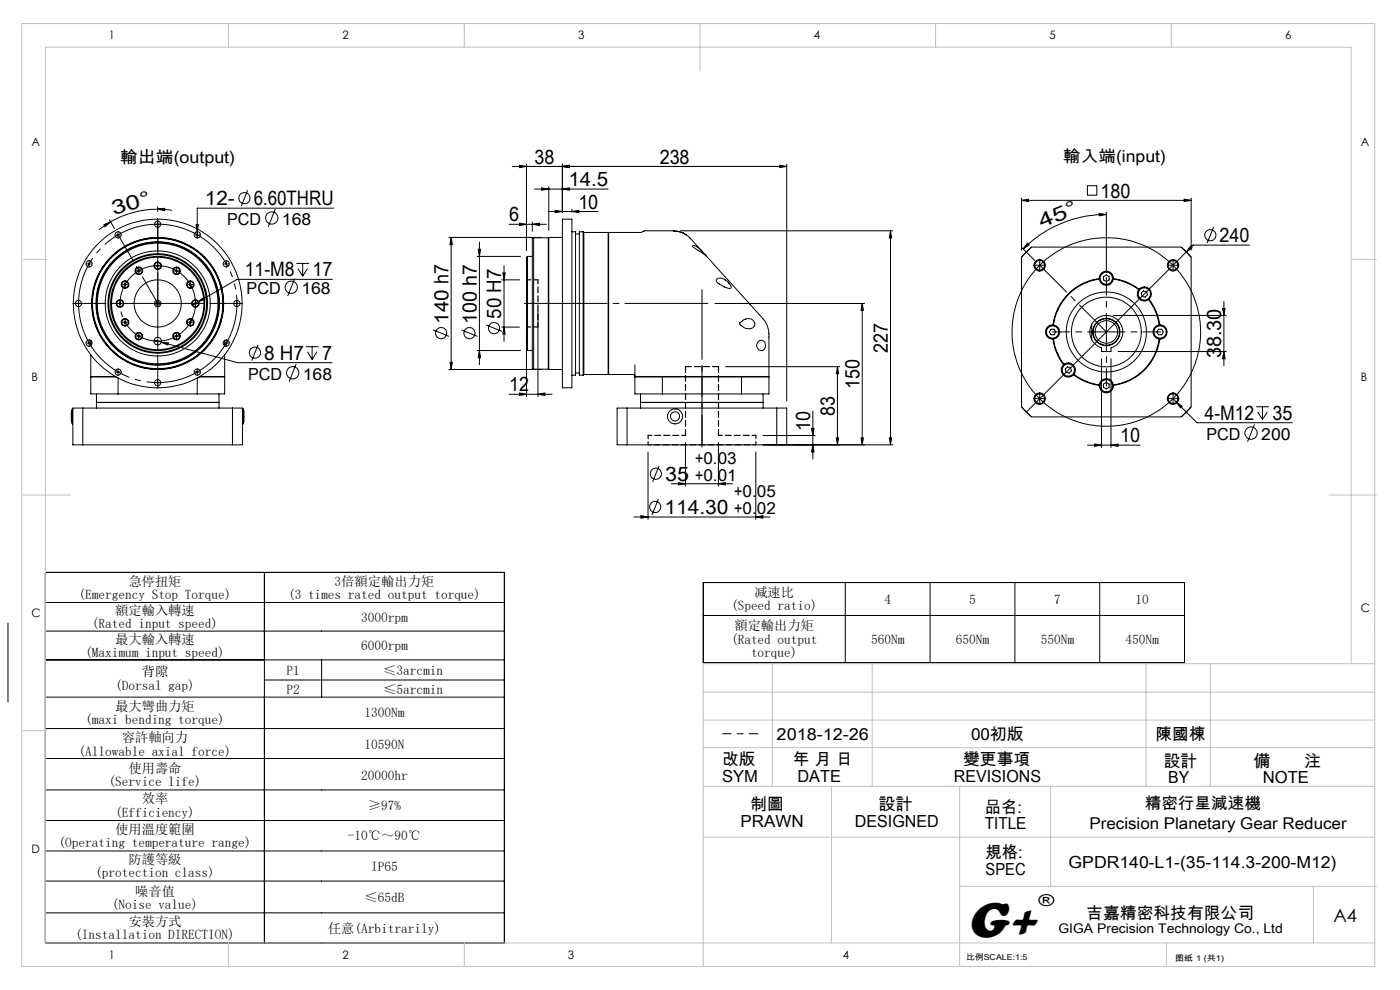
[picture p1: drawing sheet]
<svg xmlns="http://www.w3.org/2000/svg" width="297mm" height="210mm" viewBox="0 0 297 210" stroke-linecap="round" stroke-linejoin="round" font-family="sans-serif">
<g fill="none" stroke="#000" stroke-width=".21">
<path d="M108.7 35.3h58.2M110.2 35.1l1.5 .2-1.5 .3zM111.7 34.8v18.3M114.9 39.9l1.5 .2-1.5 .2zM116.4 39.6v9.3M119.3 35.3l1.5-.2v.5zM119.3 34.8v10.2M165.4 35.1l1.5 .2-1.5 .3zM166.9 34.8v50.3M230.7 39.4h2v2h-2zM18.4 56h1M18.9 55.5v1"/>
<path d="M22 47.7l1.5-.6-1.2 1zM23.2 46.6l1.1 1.9M23.5 47.1l-2.5 1.6M24.6 49.8h.9M25 49.3v1M26.5 59.9v1M29 57.5h1M29.5 56.9v1.1M32.9 47.6h1M32.9 56.4h1M33.4 44.4l1.6-.2-.1 .5zM33.4 44.4a20.7 20.7 0 0 0-9.9 2.7"/>
<path d="M33.4 44.4l3 .2M33.4 43.9v1M33.4 47.1v1M33.4 55.9v1M36.9 57.5h1.1M37.5 56.9v1.1M40.4 59.9v1M41.3 49.8h1.1M41.6 47.7h.5l-.3 1.5zM41.8 49.2a.65 .65 0 0 1 .7 .6 .65 .65 0 0 1-.7 .7M41.8 49.2a.65 .65 0 0 0-.6 .6 .65 .65 0 0 0 .6 .7M47.5 56h1"/>
<path d="M48 55.5v1M52.5 40.3l-1.3 3.4M58.4 44.4l-1.5 3.7M62.5 59.1l-1.5 3.7M62.9 55.9h2.7M63.2 57l1 1.6M64.2 55.9v2.7M65.2 57l-1 1.6M70.5 59.3h-20.2l-8.2 4.7M70.7 44.2h-28.9v6.3M95.2 50.4h19.7M95.7 50.4l.3 1.5h-.5z"/>
<path d="M95.7 50.4v28M101.2 54.4h9.2M101.5 52.9h.5l-.3 1.5zM101.7 51.4v26M106.4 59.4h3.8M106.7 57.9h.5l-.3 1.5zM106.9 56.4v16M108 47.6h7.9M110.2 47.3l1.5 .3-1.5 .2zM111.9 54.4v20M111.9 54.4l-.2 .2v19.6l.2 .2M111.9 54.4h1"/>
<path d="M112.9 47.6l1.5-.3v.5zM112.9 47.1v2M113.2 50.4v27.9M113.2 50.4l-.3 .1v27.7l.3 .1M113.2 50.4h3.1M113.4 40.1h15.6M116.3 50.4v27.9M116.3 44.9h10.6M116.4 50.4v28M116.4 50.4h2.9M116.4 50.4h-.1M117.8 44.6l1.5 .3-1.5 .2z"/>
<path d="M119.3 46.5h2v35.8h-2zM119.3 40.1l1.5-.2v.4zM121.3 49.2h.8v30.4h-.8M121.3 44.9l1.5-.3v.5zM121.3 44.4v.6M122.1 49.6h.8M123.7 49.2v30.4M123.7 49.2h-.8v30.4h.8M123.7 49.2l.2 .1M123.9 49.3v30.1M123.9 49.3h5.1v30.1h-5.1M129.1 49.3h7l.6-.3h6.2l1.3 .1 1.4 .7"/>
<path d="M129.1 49.3v30.1M129.1 49.3l-.1 .1M142.9 49l1.5 .3 1.1 .5M144.4 49h45M145.5 49.8l.9 .7 2.5 2.7M148.9 53.2h-.1a1.88 1.88 0 0 0-1.9-1.1l.3 .4 2.6 1.7M148.9 53.2l.9 1M149.8 54.2l11 12.2a6.1 6.1 0 0 1 2.3 5.1v8.4M152.1 59.2a2.37 2.37 0 0 1 3 1.7l-.1 .2a3.8 3.8 0 0 1-2.4-.9 .68 .68 0 0 1-.5-1zM188.9 49l.3 1.5h-.5zM188.9 49v45.4M216.7 52.4l2.8 2.8"/>
<path d="M216.7 42.5l1.5-.2v.4zM216.7 42v11M216.7 42.5h36M218 51.6l.3 .4-1.2 .8zM218.2 53l.6-.6h31.8l1.4 1.4 .7 .7v31.8l-1.3 1.4-.8 .7h-31.8l-1.6-1.6-.5-.5v-31.8zM218.8 52.4l-2.1 2.1M220.5 56.3h.2M220.6 56.2v.2M233.2 45.3l1.5 .2-1.5 .3zM233.2 59.1a1.5 1.5 0 0 1 1.5-1.6 1.5 1.5 0 0 1 1.5 1.6M233.2 59.1a11.4 11.4 0 0 0-9.8 9.8M233.2 59.1v.1"/>
<path d="M233.2 59.2a11.3 11.3 0 0 0-9.7 9.7M233.2 59.2a1.49 1.49 0 0 0 1.5 1.3 1.49 1.49 0 0 0 1.5-1.3M234.1 58.7l.6-.4 .6 .4v.7l-.6 .3-.6-.3zM234.7 45.5a25 25 0 0 0-17.6 7.3M234.7 45v12.4M236.2 59.1a11.5 11.5 0 0 1 5.5 2.2M236.2 59.2a12.1 12.1 0 0 1 5.4 2.2M236.2 59.1v.1M248.7 56.3h.3M248.8 56.2v.2M250.6 52.4l1.1 1M251.2 42.3l1.5 .2-1.5 .2z"/>
<path d="M251.7 53.4l-34 34M251.7 53.4l1 1.1M252.6 52.2l.3 .4-1.2 .8zM252.7 42v11M257.5 48.2l-1.4 3.4M265.1 52h-12l-1.4 1.4M16.2 64.4h.9M16.7 63.9v1M18.4 72.8h1M18.9 72.3v1M19.3 79.9h5.2M19.3 72.2v1.1"/>
<path d="M19.3 75.3v4.6M19.3 79.9l.1 .1M24.6 78.9h.9M24.7 80h-5.4v3.6h5.7M24.9 64.4h1.1M25 78.4v1M25.4 63.9v1M26 68.4h1M26 60.4h1M26.5 67.9v1M29 71.3h1M29.5 70.8v1"/>
<path d="M32.7 72.2l1.5 .4M32.9 64.4h1M32.9 72.4h1M33.4 63.9v1M33.4 71.9v1M34.2 72.6l1.5 .1-.1 .5zM34.2 72.6l16.2 4.3h20M36.9 71.3h1.1M37.5 70.8v1M39.9 68.4h1M39.9 60.4h1M40.4 67.9v1"/>
<path d="M41 64.4h.9M41.3 78.9h1.1M41.5 63.9v1M41.8 78.4v1M42.1 64l1.1-.9 .3 .4zM42.1 64l-1.2 .7M42.2 80h5.5v3.6h-5.9M42.4 79.9h5.3M47.5 72.8h1M47.7 72.2v1.1M47.7 75.3v4.6M47.7 79.9l-.1 .1"/>
<path d="M48 72.3v1M49.7 64.4h1.1M50.2 63.9v1M54.8 73.1l-1.4 3.4M62.8 77.2l-1.5 3.8M64.9 73.5h2.7M65.2 74.6l1 1.7M66.2 73.5v2.8M67.2 74.6l-1 1.7M91.9 70l3.4 1.4M95.2 78.4h19.7M95.5 76.9h.5l-.3 1.5z"/>
<path d="M97.9 70l3.4 1.4M101.2 74.4h9.2M101.7 74.4l.3 1.5h-.5zM103.1 68.9l3.4 1.4M106.4 69.4h3.8M106.9 69.4l.3 1.5h-.5zM111.7 70.9v13.2M111.9 74.4h1M113.2 78.3h3.1M114.1 65.9v18.2M116.3 78.3l.1 .1M116.4 78.4h2.9"/>
<path d="M122.1 79.1h.8M123.9 79.4l-.2 .2M129 79.3l.1 .1M129.1 79.4h5.3l.3 .4M134.7 79.9h28.4M134.7 77.4v2.5M134.7 79.9l.1 .1M140.5 80h-5.8v3.6h5.8M140.5 80v3.6M140.5 80h16.8M151.7 64.4h31.7M153.9 77.8h24.3"/>
<path d="M157 68.5a2.04 2.04 0 0 1 2.8-.5 1.11 1.11 0 0 1 0 1.4 1.11 1.11 0 0 1-1.4 .3l-.5-.2-.9-.6zM157.3 80h5.8v3.6h-5.8M157.3 80v3.6M160.9 72.5a.97 .97 0 0 1 1.3 0 .97 .97 0 0 1 .1 1.3 .96 .96 0 0 1-1.2 .4 .96 .96 0 0 1-.6-1.2zM163.1 79.9l-.1 .1M177.7 77.8v16.6M177.7 77.8l.2 1.5h-.5zM182.9 64.4l.3 1.5h-.5zM182.9 64.4v30M223 69.8h.6l.4 .6-.4 .6h-.6l-.4-.6zM223.4 68.9a1.5 1.5 0 0 0-1.6 1.5 1.5 1.5 0 0 0 1.6 1.5M223.4 71.9a11.9 11.9 0 0 0 2.2 5.5"/>
<path d="M223.4 71.9h.1M223.4 68.9h.1M223.5 71.9a11.3 11.3 0 0 0 2.2 5.4M223.5 68.9a1.51 1.51 0 0 1 1.3 1.5 1.51 1.51 0 0 1-1.3 1.5M225.6 77.4a1.5 1.5 0 0 0 0 2.2 1.5 1.5 0 0 0 2.2-.1M225.7 77.3l-.1 .1M225.7 77.3a1.5 1.5 0 0 1 2 .1 1.5 1.5 0 0 1 .1 2M226.4 77.8l.7 .2 .2 .7-.5 .5-.6-.2-.2-.7zM227.8 79.5a11.6 11.6 0 0 0 5.4 2.3M227.8 79.4a11.7 11.7 0 0 0 5.4 2.2M227.8 79.4v.1M231.6 68.8v3.3"/>
<path d="M232.4 67.8a3.5 3.5 0 0 1 5.4 1 3.5 3.5 0 0 1-2.1 5v.8h-2v-.8a3.5 3.5 0 0 1-1.3-6zM233.7 76.1v18.8M234.6 70.4h.2M234.7 70.3v.2M235.7 76.1v18.8M236.2 66.9h23.9M237.2 74.6h22.9M241.6 61.4a1.5 1.5 0 0 0 .1 2 1.5 1.5 0 0 0 2 .2M241.7 61.3a1.5 1.5 0 0 1 2.1 0 1.5 1.5 0 0 1 0 2.2M241.7 61.3l-.1 .1M242.6 61.7l.6 .2 .2 .6-.5 .5-.6-.1-.2-.7zM243.7 63.6a10.8 10.8 0 0 1 2.2 5.3"/>
<path d="M243.8 63.5a11.5 11.5 0 0 1 2.2 5.4M243.8 63.5l-.1 .1M245.7 69.8h.8l.3 .6-.3 .6h-.8l-.3-.6zM245.9 71.9a11.3 11.3 0 0 1-9.7 9.7M245.9 71.9h.1M245.9 68.9h.1M245.9 68.9a1.52 1.52 0 0 0-1.3 1.5 1.52 1.52 0 0 0 1.3 1.5M246 71.9a11.4 11.4 0 0 1-9.8 9.9M246 68.9a1.5 1.5 0 0 1 1.6 1.5 1.5 1.5 0 0 1-1.6 1.5M259.4 65.4h.5l-.3 1.5zM259.6 74.6l.3 1.5h-.5zM259.6 63.9v13.7"/>
<path d="M15.3 86.7v.1a4.2 4.2 0 0 0-.1 2.7l.1 .4M15.3 86.7v3.2M15.3 86.7h.2M15.3 89.9h.2M17.6 86.6h-2.1v7.8h2.1M17.6 94.4h31.7M17.6 86.6h31.7M17.6 86.6v7.8M20.5 85.4h26zM20.5 83.6v3M25 80.2v3.4M25 83.6h16.8"/>
<path d="M32.9 81.2h1M33.4 80.7v1M41.8 80.2v3.4M46.5 83.6v3M49.3 86.6h2.1v7.8h-2.1M49.3 86.6v7.8M51.4 86.7h.2M51.4 89.9h.2M51.6 86.7v.1a4.3 4.3 0 0 1 .1 2.6l-.1 .5M51.6 86.7v3.2M108 83.6h9.1M110.2 83.4l1.5 .2-1.5 .3z"/>
<path d="M114.1 83.6l1.5-.2v.5zM133 86.6h-2.1v7.8h2.1M133 94.4h56.4M133 86.6v7.8M133 86.6h31.8M135.9 85.4h26zM135.9 83.6v3M137.5 95.9v14.3M139.8 98.8l-1.3 3.4M140.5 83.6h16.8M145.4 93.9v9.2M152.4 93.9v9.2"/>
<path d="M160.3 95.9v14.3M161.9 92.4h11M161.9 83.6v3M164.8 86.6h2.1v7.8h-2.1zM172.2 90.9h.5l-.3 1.5zM172.4 94.4l.3 1.5h-.5zM172.4 87.2v10.2M177.4 92.9h.5l-.2 1.5zM182.7 92.9h.5l-.3 1.5zM188.7 92.9h.5l-.3 1.5zM216.7 86.3l1 1.1M217.7 87.4l1.1 1"/>
<path d="M220.5 84.6h.2M220.6 84.5v.2M230.7 94.4h11.2M232.2 94.2l1.5 .2-1.5 .3zM233.2 81.8a1.5 1.5 0 0 0 1.5 1.5 1.5 1.5 0 0 0 1.5-1.5M233.2 81.6v.2M233.2 81.6a1.49 1.49 0 0 1 1.5-1.3 1.49 1.49 0 0 1 1.5 1.3M234.1 81.5l.6-.4 .6 .4v.7l-.6 .3-.6-.3zM235.7 94.4l1.5-.2v.5zM236.2 81.6v.2M248.7 84.6h.3M248.8 84.5v.2"/>
<path d="M248.8 84.6l.8 .7M249.6 85.3l1.2 .9-.4 .3zM249.6 85.3l4.3 4.4h20.2M252.7 86.3l-2.1 2.1M266.1 90l-1.4 3.7M266.5 86.3h2.7M266.8 87.4l1 1.6M267.8 86.3v2.7M268.9 87.4l-1.1 1.6M134.5 109.7h28.8M136 109.4l1.5 .3-1.5 .2zM139.7 105.9l-1.4 3.3"/>
<path d="M142.4 102.6h13M143.9 102.4l1.5 .2-1.5 .3zM152.4 102.6l1.5-.2v.5zM160.3 109.7l1.6-.3v.5zM1.7 132.1v16.8M9.6 121.4h97.4v78.6h-97.4zM9.6 127.8h97.4M9.6 133.9h97.4M9.6 140h97.4M56.1 121.4v78.6M68.2 140v7.9M149.2 123.6h102.1v17h-102.1z"/>
<path d="M149.2 130.6h102.1M179.3 123.6v17M197.3 123.6v17M215.3 123.6v17M233.3 123.6v17M9.6 147.9h97.4M9.6 154.5h97.4M56.1 144.2h50.9M9.6 160.9h97.4M9.6 167.6h97.4M9.6 174.1h97.4M9.6 180.5h97.4"/>
<path d="M9.6 186.9h97.4M9.6 193.6h97.4"/>
<circle cx="18.9" cy="56" r=".66"/>
<circle cx="25" cy="49.8" r=".66"/>
<circle cx="29.4" cy="57.4" r=".18"/>
<circle cx="29.5" cy="57.4" r=".81"/>
<circle cx="29.5" cy="57.4" r=".69"/>
<circle cx="33.4" cy="47.6" r=".66"/>
<circle cx="33.4" cy="56.4" r=".19"/>
<circle cx="33.5" cy="56.4" r=".8"/>
<circle cx="33.5" cy="56.4" r=".68"/>
<circle cx="37.4" cy="57.4" r=".8"/>
<circle cx="37.4" cy="57.4" r=".18"/>
<circle cx="37.4" cy="57.4" r=".68"/>
<circle cx="48" cy="56" r=".67"/>
<circle cx="51.9" cy="42" r="1.19"/>
<circle cx="57.6" cy="46.2" r="1.31"/>
<circle cx="220.5" cy="56.3" r="1.02"/>
<circle cx="220.6" cy="56.3" r="1.21"/>
<circle cx="234.7" cy="59" r="1.3"/>
<circle cx="248.8" cy="56.3" r="1.02"/>
<circle cx="248.8" cy="56.3" r="1.21"/>
<circle cx="256.8" cy="49.9" r="1.19"/>
<circle cx="16.7" cy="64.4" r=".66"/>
<circle cx="18.9" cy="72.8" r=".66"/>
<circle cx="25" cy="78.9" r=".66"/>
<circle cx="25.5" cy="64.4" r=".8"/>
<circle cx="25.5" cy="64.4" r=".68"/>
<circle cx="25.5" cy="64.4" r=".18"/>
<circle cx="26.5" cy="60.4" r=".18"/>
<circle cx="26.5" cy="68.4" r=".18"/>
<circle cx="26.5" cy="60.4" r=".81"/>
<circle cx="26.5" cy="68.4" r=".69"/>
<circle cx="26.5" cy="60.4" r=".69"/>
<circle cx="26.5" cy="68.4" r=".81"/>
<circle cx="29.4" cy="71.3" r=".18"/>
<circle cx="29.5" cy="71.3" r=".69"/>
<circle cx="29.5" cy="71.3" r=".81"/>
<circle cx="33.4" cy="64.4" r="13"/>
<circle cx="33.4" cy="64.4" r=".7"/>
<circle cx="33.4" cy="64.4" r="13.8"/>
<circle cx="33.4" cy="64.4" r="13.9"/>
<circle cx="33.5" cy="64.4" r="17.9"/>
<circle cx="33.5" cy="72.4" r=".8"/>
<circle cx="33.5" cy="64.4" r=".39"/>
<circle cx="33.5" cy="64.4" r="10"/>
<circle cx="33.5" cy="64.4" r="9.8"/>
<circle cx="33.5" cy="64.4" r="14"/>
<circle cx="33.5" cy="64.4" r="5"/>
<circle cx="33.5" cy="64.4" r="12.8"/>
<circle cx="33.5" cy="64.4" r="13.1"/>
<circle cx="33.5" cy="64.4" r="11.1"/>
<circle cx="33.5" cy="64.4" r="10.6"/>
<circle cx="33.5" cy="64.4" r="10.4"/>
<circle cx="37.4" cy="71.3" r=".8"/>
<circle cx="37.4" cy="71.3" r=".68"/>
<circle cx="37.5" cy="71.3" r=".18"/>
<circle cx="40.4" cy="60.4" r=".8"/>
<circle cx="40.4" cy="60.4" r=".18"/>
<circle cx="40.4" cy="68.4" r=".8"/>
<circle cx="40.4" cy="68.4" r=".68"/>
<circle cx="40.4" cy="60.4" r=".68"/>
<circle cx="40.4" cy="68.4" r=".18"/>
<circle cx="41.5" cy="64.4" r=".69"/>
<circle cx="41.5" cy="64.4" r=".19"/>
<circle cx="41.5" cy="64.4" r=".8"/>
<circle cx="41.9" cy="78.9" r=".67"/>
<circle cx="48" cy="72.8" r=".67"/>
<circle cx="50.3" cy="64.4" r=".67"/>
<circle cx="54.1" cy="74.8" r="1.19"/>
<circle cx="61.8" cy="60.9" r="1.3"/>
<circle cx="62.1" cy="79.1" r="1.31"/>
<circle cx="93.6" cy="70.7" r="1.18"/>
<circle cx="99.6" cy="70.7" r="1.18"/>
<circle cx="104.8" cy="69.6" r="1.18"/>
<circle cx="223.3" cy="70.4" r="1.3"/>
<circle cx="226.6" cy="78.5" r="1.3"/>
<circle cx="234.7" cy="70.4" r="2.8"/>
<circle cx="234.7" cy="70.4" r="7.4"/>
<circle cx="234.7" cy="70.4" r="20"/>
<circle cx="234.7" cy="70.4" r="8.5"/>
<circle cx="234.7" cy="70.4" r="2.39"/>
<circle cx="234.7" cy="70.4" r="2.9"/>
<circle cx="242.8" cy="62.4" r="1.3"/>
<circle cx="246.1" cy="70.4" r="1.3"/>
<circle cx="33.4" cy="81.2" r=".66"/>
<circle cx="143.2" cy="88.3" r=".98"/>
<circle cx="143.2" cy="88.3" r="1.59"/>
<circle cx="220.5" cy="84.6" r="1.02"/>
<circle cx="220.6" cy="84.6" r="1.21"/>
<circle cx="234.7" cy="81.8" r="1.29"/>
<circle cx="248.8" cy="84.6" r="1.02"/>
<circle cx="248.9" cy="84.6" r="1.21"/>
<circle cx="265.4" cy="91.9" r="1.31"/>
<circle cx="139" cy="107.5" r="1.2"/>
<circle cx="139.1" cy="100.5" r="1.19"/>
</g>
<path d="M49.5 59.4a16.8 16.8 0 0 0-28.1-6.8 16.8 16.8 0 0 0 7.5 27.9 16.8 16.8 0 0 0 20.9-19.9l-.3-1.2" fill="none" stroke="#000" stroke-width=".21" stroke-dasharray="30.5 1.3 1.3 1.3" stroke-dashoffset="-3.2" stroke-linecap="butt"/>
<path d="M41.1 62a8 8 0 0 0-13.4-3.2 8 8 0 0 0 3.7 13.3 8 8 0 0 0 9.8-9.7l-.1-.4" fill="none" stroke="#000" stroke-width=".21" stroke-dasharray="30.5 1.3 1.3 1.3" stroke-dashoffset="7.3" stroke-linecap="butt"/>
<path d="M150.2 64.4h-39" fill="none" stroke="#000" stroke-width=".21" stroke-dasharray="30.5 1.3 1.3 1.3" stroke-dashoffset="12.9"/>
<path d="M148.9 61.4v33.5" fill="none" stroke="#000" stroke-width=".21" stroke-dasharray="30.5 1.3 1.3 1.3" stroke-dashoffset="15.7"/>
<path d="M33.3 64.4h-17.8M33.5 64.2v-17.8M33.5 64.6v17.8M33.7 64.4h17.8" fill="none" stroke="#000" stroke-width=".21" stroke-dasharray="30.5 1.3 1.3 1.3" stroke-dashoffset="23.5"/>
<path d="M234.5 70.4h-11.3M234.7 70.2v-11.3M234.7 70.6v11.3M234.9 70.4h11.3" fill="none" stroke="#000" stroke-width=".21" stroke-dasharray="30.5 1.3 1.3 1.3" stroke-dashoffset="26.7"/>
<g fill="none" stroke="#000" stroke-width=".21" stroke-dasharray="30.5 1.3 1.3 1.3">
<path d="M220.4 56.3h-1.1M220.6 56.1v-1.1M220.6 56.5v1.1M220.8 56.3h1.1M248.7 56.3h-1M248.9 56.1v-1M248.9 56.5v.9M249.1 56.3h.9M220.4 84.5h-1.1M220.6 84.3v-1.1M220.6 84.7v1.2M220.8 84.5h1.1"/>
<path d="M248.7 84.5h-1.1M248.9 84.3v-1.1M248.9 84.7v1.2M249.1 84.5h1.1"/>
</g>
<path d="M153.3 155.6h7.5" fill="none" stroke="#000" stroke-width=".21" stroke-dasharray="30.5 1.3 1.3 1.3" stroke-dashoffset="28.6"/>
<path d="M25.1 49.8l8.4 14.6M33.5 64.4v-16.8" fill="none" stroke="#000" stroke-width=".21" stroke-dasharray="30.5 1.3 1.3 1.3" stroke-dashoffset="24"/>
<path d="M220.6 56.3l14.1 14.1" fill="none" stroke="#000" stroke-width=".21" stroke-dasharray="30.5 1.3 1.3 1.3" stroke-dashoffset="22.4"/>
<path d="M148.9 94.4v-16.6" fill="none" stroke="#000" stroke-width=".21" stroke-dasharray="30.5 1.3 1.3 1.3" stroke-dashoffset="24.1"/>
<path d="M111.7 59.4h2.4M111.7 59.4v10M114.1 59.4v10M111.7 69.4h2.4" fill="none" stroke="#000" stroke-width=".25" stroke-dasharray="1.3 .6" stroke-dashoffset=".4"/>
<path d="M152.4 77.8h-7M145.4 92.4v-14.6M152.4 92.4v-14.6" fill="none" stroke="#000" stroke-width=".25" stroke-dasharray="1.3 .6"/>
<path d="M137.5 92.4h7.9M152.4 92.4h8" fill="none" stroke="#000" stroke-width=".25" stroke-dasharray="1.3 .6" stroke-dashoffset=".5"/>
<path d="M137.5 92.4v2M137.5 94.4h22.9M160.4 92.4v2" fill="none" stroke="#000" stroke-width=".25" stroke-dasharray="1.3 .6" stroke-dashoffset=".6"/>
<g fill="none" stroke="#c0c0c0" stroke-width=".21">
<path d="M4.6 5h287v200h-287zM48.5 5v5M98.5 5v5M148.5 5v10M198.5 5v5M248.5 5v5M5 55h5M287 55h5M5 105h10M282 105h10M5 155h5M149.2 152.7h142.4"/>
<path d="M149.2 146.8h142.4M149.2 158.6h142.4M163.8 140.8v26M185 140.8v26M243.1 140.8v26M256.8 140.8v26M286.6 140.8v-130.8h-277v190h282M291.6 140.8h-142.4v64.2M149.2 177.6h142.4M176.4 166.8v33.2M203.6 166.8v38.2M222.9 166.8v21.2"/>
<path d="M291.6 166.8h-142.4M203.6 188h88.4M278.6 188v12M48.5 200v5M98.5 200v5M247.4 200v5"/>
</g>
<g fill="#000">
<path d="M110.2 35.1l1.5 .2-1.5 .3zM119.3 35.3l1.5-.2v.5zM117.8 44.6l1.5 .3-1.5 .2zM121.3 44.9l1.5-.3v.5zM119.3 35.3l1.5-.2v.5zM165.4 35.1l1.5 .2-1.5 .3zM114.9 39.9l1.5 .2-1.5 .2zM119.3 40.1l1.5-.2v.4zM110.2 47.3l1.5 .3-1.5 .2zM112.9 47.6l1.5-.3v.5zM216.7 42.5l1.5-.2v.4zM251.2 42.3l1.5 .2-1.5 .2zM252.6 52.2l-.9 1.2 1.2-.8zM249.6 85.3l.8 1.2 .4-.3zM232.2 94.2l1.5 .2-1.5 .3zM235.7 94.4l1.5-.2v.5zM41.6 47.7l.2 1.5 .3-1.5zM42.1 64l1.4-.5-.3-.4zM34.2 72.6l1.4 .6 .1-.5z"/>
<path d="M33.4 44.4l1.6-.2-.1 .5zM22 47.7l1.5-.6-1.2 1z"/>
<path d="M95.7 50.4l.3 1.5h-.5zM95.5 76.9h.5l-.3 1.5zM182.9 64.4l.3 1.5h-.5zM182.7 92.9h.5l-.3 1.5z"/>
<path d="M233.2 45.3l1.5 .2-1.5 .3zM218 51.6l.3 .4-1.2 .8z"/>
<path d="M101.7 74.4l.3 1.5h-.5zM101.5 52.9h.5l-.3 1.5zM259.6 74.6l.3 1.5h-.5zM259.4 65.4h.5l-.3 1.5z"/>
<path d="M114.1 83.6l1.5-.2v.5zM110.2 83.4l1.5 .2-1.5 .3z"/>
<path d="M172.4 94.4l.3 1.5h-.5zM172.2 90.9h.5l-.3 1.5zM177.4 92.9h.5l-.2 1.5zM177.7 77.8l.2 1.5h-.5zM106.9 69.4l.3 1.5h-.5zM106.7 57.9h.5l-.3 1.5z"/>
<path d="M188.7 92.9h.5l-.3 1.5zM188.9 49l.3 1.5h-.5z"/>
<path d="M136 109.4l1.5 .3-1.5 .2zM160.3 109.7l1.6-.3v.5zM143.9 102.4l1.5 .2-1.5 .3zM152.4 102.6l1.5-.2v.5z"/>
</g>
<text font-size="11" x="205.1" y="198.7">G+</text>
<g font-size="4.2">
<text x="113.4" y="34.7">38</text>
<text x="140" y="34.7">238</text>
<text x="120.6" y="39.5">14.5</text>
<text x="233.4" y="41.9">180</text>
<text x="24.1" y="45.6" transform="rotate(-15 24.1 45.6)">3 0 °</text>
<text x="43.5" y="43.5">12-</text>
<text x="53.8" y="43.5">6.60THRU</text>
<text x="108" y="47">6</text>
<text x="122.7" y="44.3">10</text>
<text x="221" y="48.4" transform="rotate(-23 221 48.4)">4 5 °</text>
<text x="258.7" y="51.4">240</text>
<text x="51.9" y="58.6">11-M8</text>
<text x="66.3" y="58.6">17</text>
<text x="95.1" y="68.7" transform="rotate(-90 95.1 68.7)">140 h7</text>
<text x="101.1" y="68.7" transform="rotate(-90 101.1 68.7)">100 h7</text>
<text x="106.4" y="67.6" transform="rotate(-90 106.4 67.6)">50 H7</text>
<text x="56.1" y="76.3">8 H7</text>
<text x="68.3" y="76.3">7</text>
<text x="188.3" y="74.8" transform="rotate(-90 188.3 74.8)">227</text>
<text x="259" y="76" transform="rotate(-90 259 76)">38.30</text>
<text x="108" y="83">12</text>
<text x="182.3" y="82.5" transform="rotate(-90 182.3 82.5)">150</text>
<text x="177.1" y="88.2" transform="rotate(-90 177.1 88.2)">83</text>
<text x="255.5" y="89">4-M12</text>
<text x="269.9" y="89">35</text>
<text x="171.8" y="91.4" transform="rotate(-90 171.8 91.4)">10</text>
<text x="237.7" y="93.8">10</text>
<text x="141.1" y="102">35</text>
<text x="141" y="109">114.30</text>
</g>
<text font-size="3.9" x="282.9" y="195.5">A4</text>
<g font-size="3.5">
<text x="25.5" y="34.6">輸出端(output)</text>
<text x="225.6" y="34.4">輸入端(input)</text>
<text x="48.2" y="47.7">PCD</text>
<text x="59.8" y="47.7">168</text>
<text x="52.3" y="62.4">PCD</text>
<text x="64" y="62.4">168</text>
<text x="52.6" y="80.5">PCD</text>
<text x="64.3" y="80.5">168</text>
<text x="255.9" y="93.3">PCD</text>
<text x="267.6" y="93.3">200</text>
<text x="147.5" y="98.5">+0.03</text>
<text x="147.5" y="102">+0.01</text>
<text x="155.8" y="105.5">+0.05</text>
<text x="155.8" y="109">+0.02</text>
<text x="164.8" y="157">2018-12-26</text>
<text x="206" y="157">00初版</text>
<text x="245.2" y="157">陳國棟</text>
<text x="153.2" y="162.3">改版</text>
<text x="153.2" y="165.8">SYM</text>
<text x="168.2" y="162.3">年 月 日</text>
<text x="169.2" y="165.8">DATE</text>
<text x="202.4" y="165.8">REVISIONS</text>
<text x="204.3" y="162.3">變更事項</text>
<text x="246.9" y="162.6">設計</text>
<text x="247.9" y="166.1">BY</text>
<text x="265.9" y="162.6">備</text>
<text x="267.9" y="166.1">NOTE</text>
<text x="276.6" y="162.6">注</text>
<text x="159.1" y="171.9">制圖</text>
<text x="186.4" y="171.9">設計</text>
<text x="208.9" y="172.4">品名:</text>
<text x="157.1" y="175.4">PRAWN</text>
<text x="181.3" y="175.4">DESIGNED</text>
<text x="208.9" y="175.9">TITLE</text>
<text x="209.1" y="182.1">規格:</text>
<text x="209.1" y="185.6">SPEC</text>
<text x="226.7" y="184.2">GPDR140-L1-(35-114.3-200-M12)</text>
<text x="220.3" y="192.2">®</text>
<text x="230.5" y="194.8">吉嘉精密科技有限公司</text>
</g>
<g font-size="3.4">
<text x="242.9" y="171.6">精密行星減速機</text>
<text x="231.1" y="175.9">Precision Planetary Gear Reducer</text>
</g>
<g font-size="2.8">
<text x="27.2" y="124.2">急停扭矩</text>
<text x="71" y="124.2">3倍額定輸出力矩</text>
<text x="16.7" y="127">(Emergency Stop Torque)</text>
<text x="24.4" y="130.4">額定輸入轉速</text>
<text x="61.1" y="127">(3 times rated output torque)</text>
<text x="76.6" y="131.8">3000rpm</text>
<text x="155.1" y="129.5">(Speed ratio)</text>
<text x="160" y="126.7">减速比</text>
<text x="187.6" y="128.1">4</text>
<text x="205.6" y="128.1">5</text>
<text x="223.6" y="128.1">7</text>
<text x="240.9" y="128.1">10</text>
<text x="19.5" y="133.3">(Rated input speed)</text>
<text x="24.4" y="136.5">最大輸入轉速</text>
<text x="76.6" y="137.9">6000rpm</text>
<text x="155.1" y="136.6">(Rated output</text>
<text x="155.8" y="133.7">額定輸出力矩</text>
<text x="184.8" y="136.6">560Nm</text>
<text x="202.8" y="136.6">650Nm</text>
<text x="220.8" y="136.6">550Nm</text>
<text x="238.8" y="136.6">450Nm</text>
<text x="18.1" y="139.3">(Maximum input speed)</text>
<text x="30.1" y="143.5">背隙</text>
<text x="60.8" y="143.1">P1</text>
<text x="81.3" y="143.1">≤3arcmin</text>
<text x="159.3" y="139.4">torque)</text>
<text x="24.4" y="146.3">(Dorsal gap)</text>
<text x="60.8" y="147.2">P2</text>
<text x="81.3" y="147.2">≤5arcmin</text>
<text x="18.1" y="153.6">(maxi bending torque)</text>
<text x="24.4" y="150.8">最大彎曲力矩</text>
<text x="77.3" y="152.2">1300Nm</text>
<text x="16.7" y="160.3">(Allowable axial force)</text>
<text x="25.8" y="157.5">容許軸向力</text>
<text x="77.3" y="158.9">10590N</text>
<text x="23" y="166.8">(Service life)</text>
<text x="27.2" y="164">使用壽命</text>
<text x="76.6" y="165.4">20000hr</text>
<text x="24.4" y="173.2">(Efficiency)</text>
<text x="30.1" y="170.4">效率</text>
<text x="78" y="171.8">≥97%</text>
<text x="12.4" y="179.7">(Operating temperature range)</text>
<text x="24.4" y="176.9">使用溫度範圍</text>
<text x="73.8" y="178.3">-10℃～90℃</text>
<text x="27.2" y="183.3">防護等級</text>
<text x="78.7" y="184.7">IP65</text>
<text x="20.2" y="186.1">(protection class)</text>
<text x="28.7" y="190">噪音值</text>
<text x="77.3" y="191.4">≤65dB</text>
<text x="23.7" y="192.8">(Noise value)</text>
<text x="27.2" y="196.4">安裝方式</text>
<text x="69.6" y="197.8">任意(Arbitrarily)</text>
<text x="224.5" y="197.8">GIGA Precision Technology Co., Ltd</text>
<text x="16" y="199.2">(Installation DIRECTION)</text>
</g>
<g font-size="2.5">
<text x="23.1" y="8.4">1</text>
<text x="72.7" y="8.4">2</text>
<text x="122.7" y="8.4">3</text>
<text x="172.7" y="8.4">4</text>
<text x="222.7" y="8.4">5</text>
<text x="272.7" y="8.4">6</text>
<text x="6.7" y="30.9">A</text>
<text x="288.7" y="30.9">A</text>
<text x="6.7" y="80.9">B</text>
<text x="288.7" y="80.9">B</text>
<text x="6.7" y="130.9">C</text>
<text x="288.7" y="129.9">C</text>
<text x="6.7" y="180.9">D</text>
<text x="23.1" y="203.4">1</text>
<text x="72.7" y="203.4">2</text>
<text x="120.5" y="203.4">3</text>
<text x="178.8" y="203.4">4</text>
</g>
<g font-size="1.7">
<text x="204.9" y="203.7">比例SCALE:1:5</text>
<text x="249.3" y="203.8">图纸 1 (共1)</text>
</g>
</svg>
